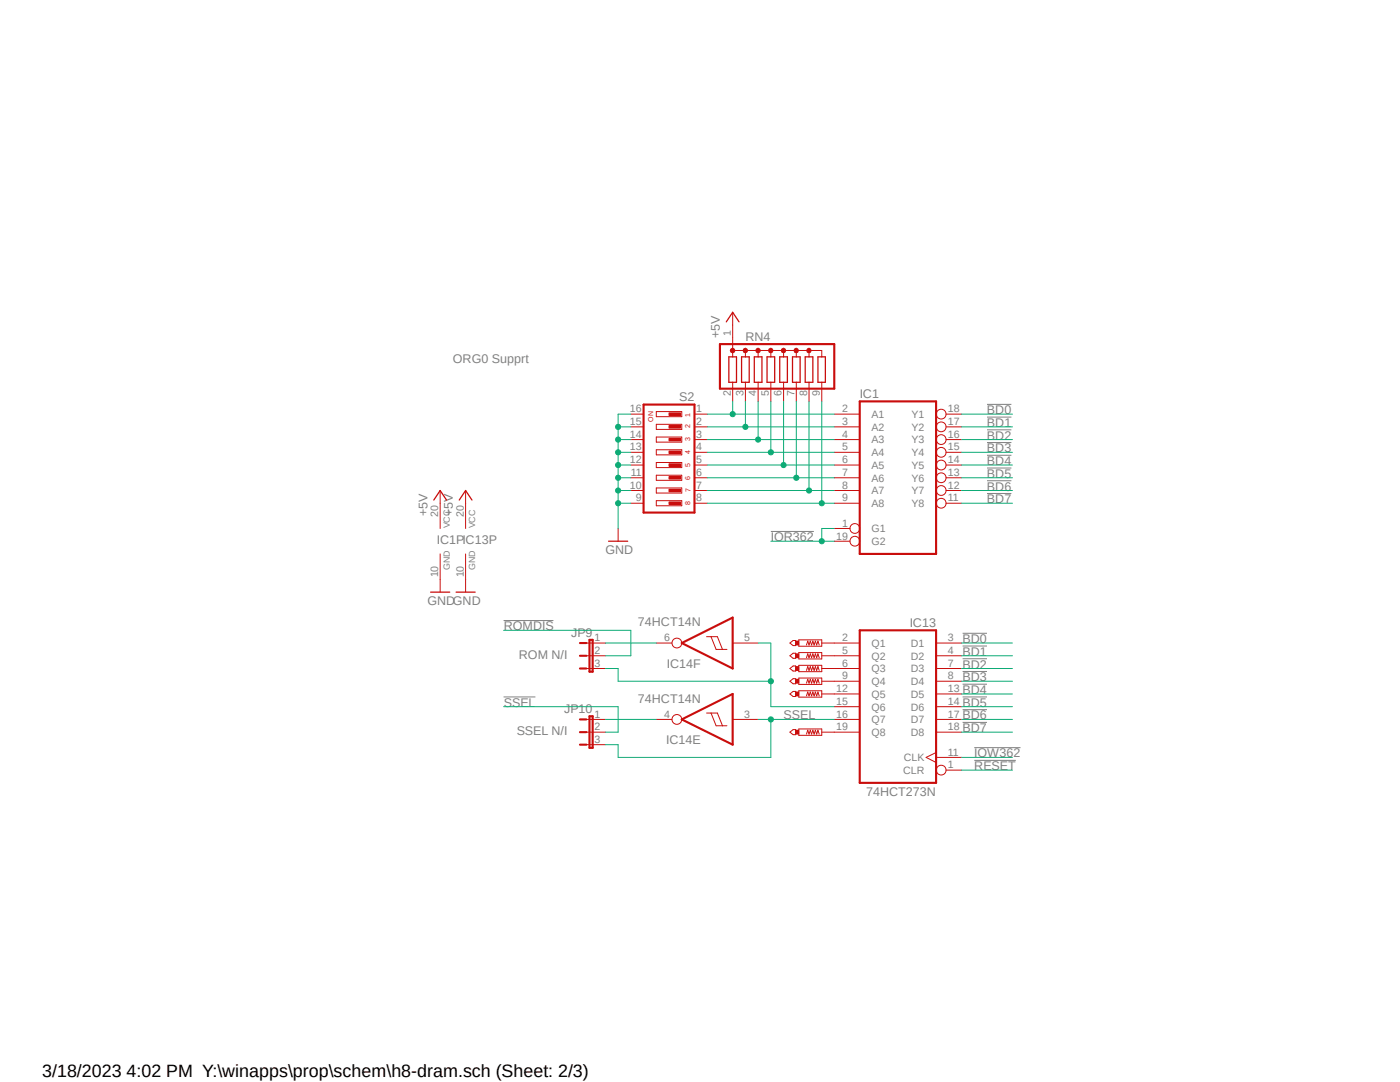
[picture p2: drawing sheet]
<svg xmlns="http://www.w3.org/2000/svg" width="279mm" height="216mm" viewBox="0 0 279 216" stroke-linecap="round" stroke-linejoin="round" font-family="sans-serif">
<path d="M82.7 59.9l122.4 99.5M205.1 59.9l-122.4 99.5" fill="none" stroke="#fff" stroke-width=".2"/>
<g fill="none" stroke="#808080" stroke-width=".2">
<path d="M197 80.7h4.8M197 83.2h4.8M197 85.8h4.8M197 88.3h4.8M197 90.8h4.8M197 93.4h4.8M197 95.9h4.8M197 98.5h4.8M153.8 106h8.6M100.5 123.8h9.9M100.5 139.1h6.3M192.1 139.1h4.9"/>
<path d="M192.1 126.4h4.9M192.1 128.9h4.9M192.1 131.4h4.9M192.1 134h4.9M192.1 136.5h4.9M192.1 141.6h4.9M192.1 144.1h4.9M194.4 151.7h8.3M194.4 149.2h9.3"/>
</g>
<path d="M145.5 71.2h1.5v5.1h-1.5zM148 71.2h1.5v5.1h-1.5zM150.5 71.2h1.6v5.1h-1.6zM153.1 71.2h1.5v5.1h-1.5zM155.6 71.2h1.5v5.1h-1.5zM158.2 71.2h1.5v5.1h-1.5zM160.7 71.2h1.5v5.1h-1.5zM163.2 71.2h1.5v5.1h-1.5z" fill="none" stroke="#c90d0c" stroke-width=".25"/>
<g fill="none" stroke="#c90d0c" stroke-width=".2">
<path d="M146.2 67.4v3.8M146.2 76.3v1.3M146.2 69.9h17.8v1.3M148.8 69.9v1.3M148.8 76.3v1.3M151.3 69.9v1.3M151.3 76.3v1.3M153.8 69.9v1.3M153.8 76.3v1.3M156.4 69.9v1.3M156.4 76.3v1.3M158.9 69.9v1.3"/>
<path d="M158.9 76.3v1.3M161.5 69.9v1.3M161.5 76.3v1.3M164 76.3v1.3"/>
</g>
<path d="M143.7 68.7h22.8v8.9h-22.8z" fill="none" stroke="#c90d0c" stroke-width=".42"/>
<path d="M161.1 69.6l.4-.1 .3 .1 .1 .3-.1 .4-.3 .1-.4-.1-.1-.4h.5h-.5z" fill-rule="evenodd" fill="#c90d0c"/>
<path d="M161.1 69.6l.4-.1 .3 .1 .1 .3-.1 .4-.3 .1-.4-.1-.1-.4h.5h-.5z" fill="none" stroke="#c90d0c" stroke-width=".2"/>
<path d="M158.6 69.6l.3-.1 .3 .1 .1 .3-.1 .4-.3 .1-.3-.1-.1-.4h.5h-.5z" fill-rule="evenodd" fill="#c90d0c"/>
<path d="M158.6 69.6l.3-.1 .3 .1 .1 .3-.1 .4-.3 .1-.3-.1-.1-.4h.5h-.5z" fill="none" stroke="#c90d0c" stroke-width=".2"/>
<path d="M156 69.6l.4-.1 .3 .1 .1 .3-.1 .4-.3 .1-.4-.1-.1-.4h.5h-.5z" fill-rule="evenodd" fill="#c90d0c"/>
<path d="M156 69.6l.4-.1 .3 .1 .1 .3-.1 .4-.3 .1-.4-.1-.1-.4h.5h-.5z" fill="none" stroke="#c90d0c" stroke-width=".2"/>
<path d="M153.5 69.6l.3-.1 .3 .1 .2 .3-.2 .4-.3 .1-.3-.1-.1-.4h.5h-.5z" fill-rule="evenodd" fill="#c90d0c"/>
<path d="M153.5 69.6l.3-.1 .3 .1 .2 .3-.2 .4-.3 .1-.3-.1-.1-.4h.5h-.5z" fill="none" stroke="#c90d0c" stroke-width=".2"/>
<path d="M151 69.6l.3-.1 .3 .1 .2 .3-.2 .4-.3 .1-.3-.1-.2-.4h.5h-.5z" fill-rule="evenodd" fill="#c90d0c"/>
<path d="M151 69.6l.3-.1 .3 .1 .2 .3-.2 .4-.3 .1-.3-.1-.2-.4h.5h-.5z" fill="none" stroke="#c90d0c" stroke-width=".2"/>
<path d="M148.4 69.6l.4-.1 .3 .1 .1 .3-.1 .4-.3 .1-.4-.1-.1-.4h.5h-.5z" fill-rule="evenodd" fill="#c90d0c"/>
<path d="M148.4 69.6l.4-.1 .3 .1 .1 .3-.1 .4-.3 .1-.4-.1-.1-.4h.5h-.5z" fill="none" stroke="#c90d0c" stroke-width=".2"/>
<path d="M145.9 69.6l.3-.1 .3 .1 .2 .3-.2 .4-.3 .1-.3-.1-.1-.4h.5h-.5z" fill-rule="evenodd" fill="#c90d0c"/>
<g fill="none" stroke="#c90d0c" stroke-width=".2">
<path d="M145.9 69.6l.3-.1 .3 .1 .2 .3-.2 .4-.3 .1-.3-.1-.1-.4h.5h-.5zM146.2 62.3v5.1M146.2 77.6v2.5M148.8 77.6v2.5M151.3 77.6v2.5M153.8 77.6v2.5M156.4 77.6v2.5M158.9 77.6v2.5M161.5 77.6v2.5M164 77.6v2.5M131 82.1h5.1v1h-5.1zM131 84.7h5.1v1h-5.1z"/>
<path d="M131 87.2h5.1v1h-5.1zM131 89.7h5.1v1.1h-5.1zM131 92.3h5.1v1h-5.1zM131 94.8h5.1v1h-5.1zM131 97.4h5.1v1h-5.1zM131 99.9h5.1v1h-5.1zM123.4 105.5v2.5"/>
</g>
<path d="M144.9 64.2l1.3-1.9 1.3 1.9M121.5 108h3.8" fill="none" stroke="#c90d0c" stroke-width=".25"/>
<path d="M128.4 80.7h10.2v21.6h-10.2z" fill="none" stroke="#c90d0c" stroke-width=".42"/>
<path d="M133.5 82.4h2.3v.5h-2.3z" fill-rule="evenodd" fill="#c90d0c"/>
<path d="M133.5 82.4h2.3v.5h-2.3z" fill="none" stroke="#c90d0c" stroke-width=".2"/>
<path d="M133.5 84.9h2.3v.5h-2.3z" fill-rule="evenodd" fill="#c90d0c"/>
<path d="M133.5 84.9h2.3v.5h-2.3z" fill="none" stroke="#c90d0c" stroke-width=".2"/>
<path d="M133.5 87.5h2.3v.5h-2.3z" fill-rule="evenodd" fill="#c90d0c"/>
<path d="M133.5 87.5h2.3v.5h-2.3z" fill="none" stroke="#c90d0c" stroke-width=".2"/>
<path d="M133.5 90h2.3v.5h-2.3z" fill-rule="evenodd" fill="#c90d0c"/>
<path d="M133.5 90h2.3v.5h-2.3z" fill="none" stroke="#c90d0c" stroke-width=".2"/>
<path d="M133.5 92.5h2.3v.5h-2.3z" fill-rule="evenodd" fill="#c90d0c"/>
<path d="M133.5 92.5h2.3v.5h-2.3z" fill="none" stroke="#c90d0c" stroke-width=".2"/>
<path d="M133.5 95.1h2.3v.5h-2.3z" fill-rule="evenodd" fill="#c90d0c"/>
<path d="M133.5 95.1h2.3v.5h-2.3z" fill="none" stroke="#c90d0c" stroke-width=".2"/>
<path d="M133.5 97.6h2.3v.5h-2.3z" fill-rule="evenodd" fill="#c90d0c"/>
<path d="M133.5 97.6h2.3v.5h-2.3z" fill="none" stroke="#c90d0c" stroke-width=".2"/>
<path d="M133.5 100.2h2.3v.5h-2.3z" fill-rule="evenodd" fill="#c90d0c"/>
<g fill="none" stroke="#c90d0c" stroke-width=".2">
<path d="M87.8 97.9v7.6M92.9 97.9v2.5M125.9 97.9h2.5M125.9 95.3h2.5M125.9 92.8h2.5M125.9 90.3h2.5M125.9 87.7h2.5M125.9 85.2h2.5M125.9 82.6h2.5M138.6 97.9h2.5M138.6 95.3h2.5M138.6 92.8h2.5"/>
<path d="M138.6 90.3h2.5M138.6 87.7h2.5M138.6 85.2h2.5M138.6 82.6h2.5M166.5 97.9h5.1M166.5 95.3h5.1M166.5 92.8h5.1M166.5 90.3h5.1M166.5 87.7h5.1M166.5 85.2h5.1M166.5 82.6h5.1M188.8 97.9h3.1"/>
<path d="M188.8 95.3h3.1M188.8 92.8h3.1M188.8 90.3h3.1M188.8 87.7h3.1M188.8 85.2h3.1M188.8 82.6h3.1M87.8 110.5v7.7M92.9 115.6v2.6M125.9 100.4h2.5M133.5 100.2h2.3v.5h-2.3zM138.6 100.4h2.5M166.5 100.4h5.1"/>
<path d="M166.5 105.5h3.1M166.5 108h3.1M188.8 100.4h3.1M157.6 128.3l.7-.5h.5v1h-.5zM159.4 127.7h4.6v1.2h-4.6zM161 128.7l.2-.8 .3 .8 .2-.8 .3 .8 .2-.8 .3 .8 .2-.8 .3 .8 .2-.8 .3 .8M166.5 128.3h5.1M166.5 130.9h5.1M166.5 133.4h5.1M166.5 135.9h5.1M166.5 138.5h5.1M186.8 128.3h5.1"/>
<path d="M186.8 130.9h5.1M186.8 133.4h5.1M186.8 135.9h5.1M186.8 138.5h5.1M166.5 141h5.1M166.5 143.6h5.1M166.5 146.1h5.1M186.8 150.2l-2 .9 2 1M186.8 151.1h5.1M186.8 141h5.1M186.8 143.6h5.1M186.8 146.1h5.1"/>
<path d="M188.8 153.7h3.1"/>
<circle cx="187.8" cy="82.6" r=".98"/>
<circle cx="187.8" cy="95.3" r=".98"/>
<circle cx="187.8" cy="92.8" r=".98"/>
<circle cx="187.8" cy="85.2" r=".98"/>
<circle cx="187.8" cy="90.3" r=".98"/>
<circle cx="187.8" cy="87.7" r=".98"/>
<circle cx="187.8" cy="97.9" r=".98"/>
<circle cx="170.6" cy="108" r=".98"/>
<circle cx="170.6" cy="105.5" r=".98"/>
<circle cx="187.8" cy="100.4" r=".98"/>
<circle cx="187.8" cy="153.7" r=".98"/>
</g>
<path d="M171.6 80.1h15.2v30.4h-15.2zM171.6 125.8h15.2v30.4h-15.2z" fill="none" stroke="#c90d0c" stroke-width=".42"/>
<path d="M86.6 99.8l1.2-1.9 1.3 1.9M91.7 99.8l1.2-1.9 1.3 1.9M85.9 118.2h3.8M91 118.2h3.8" fill="none" stroke="#c90d0c" stroke-width=".25"/>
<path d="M158.8 127.9h.6v.8h-.6z" fill-rule="evenodd" fill="#c90d0c"/>
<path d="M157.6 133.4l.7-.5h.5v1h-.5zM158.8 127.9h.6v.8h-.6zM159.4 132.8h4.6v1.2h-4.6zM161 133.8l.2-.8 .3 .8 .2-.8 .3 .8 .2-.8 .3 .8 .2-.8 .3 .8 .2-.8 .3 .8M164 128.3h2.5" fill="none" stroke="#c90d0c" stroke-width=".2"/>
<path d="M158.8 133h.6v.8h-.6z" fill-rule="evenodd" fill="#c90d0c"/>
<g fill="none" stroke="#c90d0c" stroke-width=".2">
<path d="M92.9 100.4v5.1M92.9 110.5v5.1M117 133.4h3.8M117 130.9h3.8M117 128.3h3.8M157.6 130.9l.7-.6h.5v1.1h-.5zM158.8 133h.6v.8h-.6zM159.4 130.2h4.6v1.3h-4.6zM161 131.2l.2-.7 .3 .7 .2-.7 .3 .7 .2-.7 .3 .7 .2-.7 .3 .7 .2-.7 .3 .7M164 133.4h2.5M117 148.6h3.8M117 146.1h3.8"/>
<path d="M117 143.6h3.8"/>
</g>
<path d="M115.7 133.4h1.3M115.7 130.9h1.3M115.7 128.3h1.3M117.6 127.7h.7v6.3h-.7zM115.7 148.6h1.3M115.7 146.1h1.3M115.7 143.6h1.3M117.6 142.9h.7v6.3h-.7z" fill="none" stroke="#c90d0c" stroke-width=".42"/>
<path d="M158.8 130.5h.6v.7h-.6z" fill-rule="evenodd" fill="#c90d0c"/>
<path d="M157.6 135.9l.7-.5h.5v1h-.5zM158.8 130.5h.6v.7h-.6zM159.4 135.3h4.6v1.3h-4.6zM161 136.3l.2-.7 .3 .7 .2-.7 .3 .7 .2-.7 .3 .7 .2-.7 .3 .7 .2-.7 .3 .7M164 130.9h2.5" fill="none" stroke="#c90d0c" stroke-width=".2"/>
<path d="M158.8 135.6h.6v.7h-.6z" fill-rule="evenodd" fill="#c90d0c"/>
<path d="M157.6 138.5l.7-.5h.5v1h-.5zM158.8 135.6h.6v.7h-.6zM159.4 137.8h4.6v1.3h-4.6zM161 138.9l.2-.8 .3 .8 .2-.8 .3 .8 .2-.8 .3 .8 .2-.8 .3 .8 .2-.8 .3 .8M164 135.9h2.5" fill="none" stroke="#c90d0c" stroke-width=".2"/>
<path d="M158.8 138.1h.6v.8h-.6z" fill-rule="evenodd" fill="#c90d0c"/>
<path d="M158.8 138.1h.6v.8h-.6zM164 138.5h2.5M157.6 146.1l.7-.5h.5v1h-.5zM159.4 145.5h4.6v1.2h-4.6zM161 146.5l.2-.8 .3 .8 .2-.8 .3 .8 .2-.8 .3 .8 .2-.8 .3 .8 .2-.8 .3 .8" fill="none" stroke="#c90d0c" stroke-width=".2"/>
<path d="M158.8 145.7h.6v.8h-.6z" fill-rule="evenodd" fill="#c90d0c"/>
<g fill="none" stroke="#c90d0c" stroke-width=".2">
<path d="M131 128.3h3.1M141 127h2.2l1 2.6M141.9 127l1 2.6h2.2M146.2 128.3h5.1M131 143.6h3.1M141 142.3h2.2l1 2.5M141.9 142.3l1 2.5h2.2M146.2 143.6h5.1M158.8 145.7h.6v.8h-.6zM164 146.1h2.5"/>
<circle cx="135.1" cy="128.3" r=".98"/>
<circle cx="135.1" cy="143.6" r=".98"/>
</g>
<path d="M136.1 128.3l10.1-5.1v10.2zM136.1 143.6l10.1-5.1v10.1z" fill="none" stroke="#c90d0c" stroke-width=".42"/>
<path d="M123.4 85.2h2.5M125.9 82.6h-2.5v22.9" fill="none" stroke="#0dab76" stroke-width=".2"/>
<circle cx="123.4" cy="85.2" r=".51" fill="#0dab76"/>
<g fill="none" stroke="#0dab76" stroke-width=".2">
<path d="M123.4 87.7h2.5"/>
<circle cx="123.4" cy="85.2" r=".51"/>
</g>
<circle cx="123.4" cy="87.7" r=".51" fill="#0dab76"/>
<g fill="none" stroke="#0dab76" stroke-width=".2">
<path d="M123.4 90.3h2.5"/>
<circle cx="123.4" cy="87.7" r=".51"/>
</g>
<circle cx="123.4" cy="90.3" r=".51" fill="#0dab76"/>
<g fill="none" stroke="#0dab76" stroke-width=".2">
<path d="M123.4 92.8h2.5"/>
<circle cx="123.4" cy="90.3" r=".51"/>
</g>
<circle cx="123.4" cy="92.8" r=".51" fill="#0dab76"/>
<g fill="none" stroke="#0dab76" stroke-width=".2">
<path d="M123.4 95.3h2.5"/>
<circle cx="123.4" cy="92.8" r=".51"/>
</g>
<circle cx="123.4" cy="95.3" r=".51" fill="#0dab76"/>
<g fill="none" stroke="#0dab76" stroke-width=".2">
<path d="M123.4 97.9h2.5"/>
<circle cx="123.4" cy="95.3" r=".51"/>
</g>
<circle cx="123.4" cy="97.9" r=".51" fill="#0dab76"/>
<g fill="none" stroke="#0dab76" stroke-width=".2">
<path d="M123.4 100.4h2.5"/>
<circle cx="123.4" cy="97.9" r=".51"/>
</g>
<circle cx="123.4" cy="100.4" r=".51" fill="#0dab76"/>
<g fill="none" stroke="#0dab76" stroke-width=".2">
<path d="M141.1 82.6h25.4M146.2 80.1v2.5"/>
<circle cx="123.4" cy="100.4" r=".51"/>
</g>
<circle cx="146.2" cy="82.6" r=".51" fill="#0dab76"/>
<g fill="none" stroke="#0dab76" stroke-width=".2">
<path d="M141.1 85.2h25.4M148.8 80.1v5.1"/>
<circle cx="146.2" cy="82.6" r=".51"/>
</g>
<circle cx="148.8" cy="85.2" r=".51" fill="#0dab76"/>
<g fill="none" stroke="#0dab76" stroke-width=".2">
<path d="M141.1 87.7h25.4M151.3 80.1v7.6"/>
<circle cx="148.8" cy="85.2" r=".51"/>
</g>
<circle cx="151.3" cy="87.7" r=".51" fill="#0dab76"/>
<g fill="none" stroke="#0dab76" stroke-width=".2">
<path d="M141.1 90.3h25.4M153.8 80.1v10.2"/>
<circle cx="151.3" cy="87.7" r=".51"/>
</g>
<circle cx="153.8" cy="90.3" r=".51" fill="#0dab76"/>
<g fill="none" stroke="#0dab76" stroke-width=".2">
<path d="M141.1 92.8h25.4M156.4 80.1v12.7"/>
<circle cx="153.8" cy="90.3" r=".51"/>
</g>
<circle cx="156.4" cy="92.8" r=".51" fill="#0dab76"/>
<g fill="none" stroke="#0dab76" stroke-width=".2">
<path d="M141.1 95.3h25.4M158.9 80.1v15.2"/>
<circle cx="156.4" cy="92.8" r=".51"/>
</g>
<circle cx="158.9" cy="95.3" r=".51" fill="#0dab76"/>
<g fill="none" stroke="#0dab76" stroke-width=".2">
<path d="M141.1 97.9h25.4M161.5 80.1v17.8"/>
<circle cx="158.9" cy="95.3" r=".51"/>
</g>
<circle cx="161.5" cy="97.9" r=".51" fill="#0dab76"/>
<g fill="none" stroke="#0dab76" stroke-width=".2">
<path d="M164 80.1v20.3M141.1 100.4h25.4"/>
<circle cx="161.5" cy="97.9" r=".51"/>
</g>
<circle cx="164" cy="100.4" r=".51" fill="#0dab76"/>
<g fill="none" stroke="#0dab76" stroke-width=".2">
<path d="M153.8 108h12.7M166.5 105.5h-2.5v2.5"/>
<circle cx="164" cy="100.4" r=".51"/>
</g>
<circle cx="164" cy="108" r=".51" fill="#0dab76"/>
<g fill="none" stroke="#0dab76" stroke-width=".2">
<path d="M191.9 82.6h10.2M191.9 85.2h10.2M191.9 87.7h10.2M191.9 90.3h10.2M191.9 92.8h10.2M191.9 95.3h10.2M191.9 97.9h10.2M191.9 100.4h10.2M100.5 125.8h25.4v5.1h-5.1M191.9 130.9h10.2M191.9 128.3h10.2M191.9 133.4h10.2"/>
<path d="M191.9 135.9h10.2M191.9 138.5h10.2M100.5 141h22.9v5.1h-2.6M151.3 143.6h15.2M153.8 143.6v7.5M191.9 146.1h10.2M191.9 141h10.2M191.9 143.6h10.2M191.9 153.7h10.2M191.9 151.1h10.2"/>
<circle cx="164" cy="108" r=".51"/>
</g>
<circle cx="153.8" cy="143.6" r=".51" fill="#0dab76"/>
<g fill="none" stroke="#0dab76" stroke-width=".2">
<path d="M123.4 135.9h30.4M151.3 128.3h2.5v12.7h12.7M120.8 148.6h2.6v2.5h30.4M120.8 143.6h10.2"/>
<circle cx="153.8" cy="143.6" r=".51"/>
</g>
<circle cx="153.8" cy="135.9" r=".51" fill="#0dab76"/>
<g fill="none" stroke="#0dab76" stroke-width=".2">
<path d="M120.8 133.4h2.6v2.5M120.8 128.3h10.2"/>
<circle cx="153.8" cy="135.9" r=".51"/>
</g>
<text font-size="3.6" x="8.4" y="214.9">3/18/2023 4:02 PM Y:\winapps\prop\schem\h8-dram.sch (Sheet: 2/3)</text>
<g font-size="2.5" fill="#808080">
<text x="143.7" y="67.4" transform="rotate(-90 143.7 67.4)">+5V</text>
<text x="148.8" y="68">RN4</text>
<text x="90.4" y="72.5">ORG0 Supprt</text>
<text x="135.6" y="80.1">S2</text>
<text x="171.6" y="79.5">IC1</text>
<text x="197" y="82.6">BD0</text>
<text x="197" y="85.2">BD1</text>
<text x="197" y="87.7">BD2</text>
<text x="197" y="90.3">BD3</text>
<text x="197" y="92.8">BD4</text>
<text x="197" y="95.3">BD5</text>
<text x="197" y="97.9">BD6</text>
<text x="197" y="100.4">BD7</text>
<text x="85.3" y="103" transform="rotate(-90 85.3 103)">+5V</text>
<text x="90.4" y="103" transform="rotate(-90 90.4 103)">+5V</text>
<text x="153.8" y="108">IOR362</text>
<text x="87.2" y="108.6">IC1PIC13P</text>
<text x="120.8" y="110.5">GND</text>
<text x="85.3" y="120.7">GNDGND</text>
<text x="100.5" y="125.8">ROMDIS</text>
<text x="127.3" y="125">74HCT14N</text>
<text x="181.6" y="125.1">IC13</text>
<text x="103.5" y="131.5">ROM N/I</text>
<text x="114" y="127">JP9</text>
<text x="192.1" y="128.3">BD0</text>
<text x="192.1" y="130.9">BD1</text>
<text x="133.1" y="133.3">IC14F</text>
<text x="192.1" y="133.4">BD2</text>
<text x="192.1" y="135.9">BD3</text>
<text x="100.5" y="141">SSEL</text>
<text x="112.6" y="142.3">JP10</text>
<text x="127.3" y="140.3">74HCT14N</text>
<text x="156.4" y="143.6">SSEL</text>
<text x="192.1" y="138.5">BD4</text>
<text x="192.1" y="141">BD5</text>
<text x="192.1" y="143.6">BD6</text>
<text x="103.1" y="146.7">SSEL N/I</text>
<text x="133" y="148.5">IC14E</text>
<text x="192.1" y="146.1">BD7</text>
<text x="194.4" y="153.7">RESET</text>
<text x="194.4" y="151.1">IOW362</text>
<text x="172.8" y="158.7">74HCT273N</text>
</g>
<g font-size="2.1" fill="#808080">
<text x="145.8" y="67.1" transform="rotate(-90 145.8 67.1)">1</text>
<text x="125.7" y="82.3">16</text>
<text x="138.9" y="82.3">1</text>
<text x="145.8" y="79.1" transform="rotate(-90 145.8 79.1)">2</text>
<text x="148.4" y="79.1" transform="rotate(-90 148.4 79.1)">3</text>
<text x="150.9" y="79.1" transform="rotate(-90 150.9 79.1)">4</text>
<text x="153.5" y="79.1" transform="rotate(-90 153.5 79.1)">5</text>
<text x="156" y="79.1" transform="rotate(-90 156 79.1)">6</text>
<text x="158.5" y="79.1" transform="rotate(-90 158.5 79.1)">7</text>
<text x="161.1" y="79.1" transform="rotate(-90 161.1 79.1)">8</text>
<text x="163.6" y="79.1" transform="rotate(-90 163.6 79.1)">9</text>
<text x="168.1" y="82.3">2</text>
<text x="173.9" y="83.4">A1</text>
<text x="181.9" y="83.4">Y1</text>
<text x="189.1" y="82.3">18</text>
<text x="125.7" y="89.9">13</text>
<text x="125.7" y="87.3">14</text>
<text x="125.7" y="84.8">15</text>
<text x="138.9" y="84.8">2</text>
<text x="138.9" y="87.3">3</text>
<text x="138.9" y="89.9">4</text>
<text x="168.1" y="84.8">3</text>
<text x="168.1" y="87.3">4</text>
<text x="168.1" y="89.9">5</text>
<text x="173.9" y="85.9">A2</text>
<text x="173.9" y="88.5">A3</text>
<text x="181.9" y="88.5">Y3</text>
<text x="181.9" y="85.9">Y2</text>
<text x="189.1" y="89.9">15</text>
<text x="189.1" y="87.3">16</text>
<text x="189.1" y="84.8">17</text>
<text x="125.7" y="92.4">12</text>
<text x="125.9" y="95">11</text>
<text x="138.9" y="92.4">5</text>
<text x="138.9" y="95">6</text>
<text x="168.1" y="92.4">6</text>
<text x="168.1" y="95">7</text>
<text x="173.9" y="91">A4</text>
<text x="173.9" y="93.6">A5</text>
<text x="181.9" y="93.6">Y5</text>
<text x="181.9" y="91">Y4</text>
<text x="189.1" y="95">13</text>
<text x="189.1" y="92.4">14</text>
<text x="125.7" y="97.5">10</text>
<text x="126.9" y="100">9</text>
<text x="138.9" y="97.5">7</text>
<text x="138.9" y="100">8</text>
<text x="168.1" y="97.5">8</text>
<text x="168.1" y="100">9</text>
<text x="173.9" y="96.1">A6</text>
<text x="173.9" y="98.6">A7</text>
<text x="173.9" y="101.2">A8</text>
<text x="181.9" y="101.2">Y8</text>
<text x="181.9" y="98.6">Y7</text>
<text x="181.9" y="96.1">Y6</text>
<text x="189.1" y="100">11</text>
<text x="189.1" y="97.5">12</text>
<text x="87.5" y="103.1" transform="rotate(-90 87.5 103.1)">20</text>
<text x="92.5" y="103.1" transform="rotate(-90 92.5 103.1)">20</text>
<text x="166.9" y="107.7">19</text>
<text x="168.1" y="105.1">1</text>
<text x="173.9" y="106.2">G1</text>
<text x="173.9" y="108.8">G2</text>
<text x="87.5" y="115.2" transform="rotate(-90 87.5 115.2)">10</text>
<text x="92.5" y="115.2" transform="rotate(-90 92.5 115.2)">10</text>
<text x="118.7" y="128">1</text>
<text x="118.7" y="130.5">2</text>
<text x="132.5" y="128">6</text>
<text x="148.5" y="128">5</text>
<text x="168.1" y="128">2</text>
<text x="168.1" y="130.5">5</text>
<text x="173.9" y="129.1">Q1</text>
<text x="173.9" y="131.6">Q2</text>
<text x="181.8" y="129.1">D1</text>
<text x="181.8" y="131.6">D2</text>
<text x="189.1" y="128">3</text>
<text x="189.1" y="130.5">4</text>
<text x="118.7" y="133">3</text>
<text x="168.1" y="133">6</text>
<text x="168.1" y="135.6">9</text>
<text x="173.9" y="134.2">Q3</text>
<text x="173.9" y="136.7">Q4</text>
<text x="181.8" y="134.2">D3</text>
<text x="181.8" y="136.7">D4</text>
<text x="189.1" y="133">7</text>
<text x="189.1" y="135.6">8</text>
<text x="118.7" y="143.2">1</text>
<text x="132.5" y="143.2">4</text>
<text x="148.5" y="143.2">3</text>
<text x="166.9" y="138.1">12</text>
<text x="166.9" y="140.6">15</text>
<text x="166.9" y="143.2">16</text>
<text x="173.9" y="139.2">Q5</text>
<text x="173.9" y="141.8">Q6</text>
<text x="181.8" y="139.2">D5</text>
<text x="181.8" y="141.8">D6</text>
<text x="189.1" y="138.1">13</text>
<text x="189.1" y="140.6">14</text>
<text x="189.1" y="143.2">17</text>
<text x="118.7" y="145.7">2</text>
<text x="118.7" y="148.3">3</text>
<text x="166.9" y="145.7">19</text>
<text x="173.9" y="146.9">Q8</text>
<text x="173.9" y="144.3">Q7</text>
<text x="181.8" y="144.3">D7</text>
<text x="181.8" y="146.9">D8</text>
<text x="189.1" y="145.7">18</text>
<text x="180.3" y="154.4">CLR</text>
<text x="180.4" y="151.9">CLK</text>
<text x="189.1" y="150.8">11</text>
<text x="189.1" y="153.3">1</text>
</g>
<g font-size="1.8" fill="#808080">
<text x="89.7" y="105.5" transform="rotate(-90 89.7 105.5)">VCC</text>
<text x="94.8" y="105.5" transform="rotate(-90 94.8 105.5)">VCC</text>
<text x="89.7" y="113.8" transform="rotate(-90 89.7 113.8)">GND</text>
<text x="94.8" y="113.8" transform="rotate(-90 94.8 113.8)">GND</text>
</g>
<g font-size="1.4" fill="#c90d0c">
<text x="137.7" y="83.1" transform="rotate(-90 137.7 83.1)">1</text>
<text x="130.3" y="84.1" transform="rotate(-90 130.3 84.1)">ON</text>
<text x="137.7" y="88" transform="rotate(-90 137.7 88)">3</text>
<text x="137.7" y="85.4" transform="rotate(-90 137.7 85.4)">2</text>
<text x="137.7" y="95.7" transform="rotate(-90 137.7 95.7)">6</text>
<text x="137.7" y="93.2" transform="rotate(-90 137.7 93.2)">5</text>
<text x="137.7" y="90.5" transform="rotate(-90 137.7 90.5)">4</text>
<text x="137.7" y="100.7" transform="rotate(-90 137.7 100.7)">8</text>
<text x="137.8" y="98.3" transform="rotate(-90 137.8 98.3)">7</text>
</g>
</svg>
